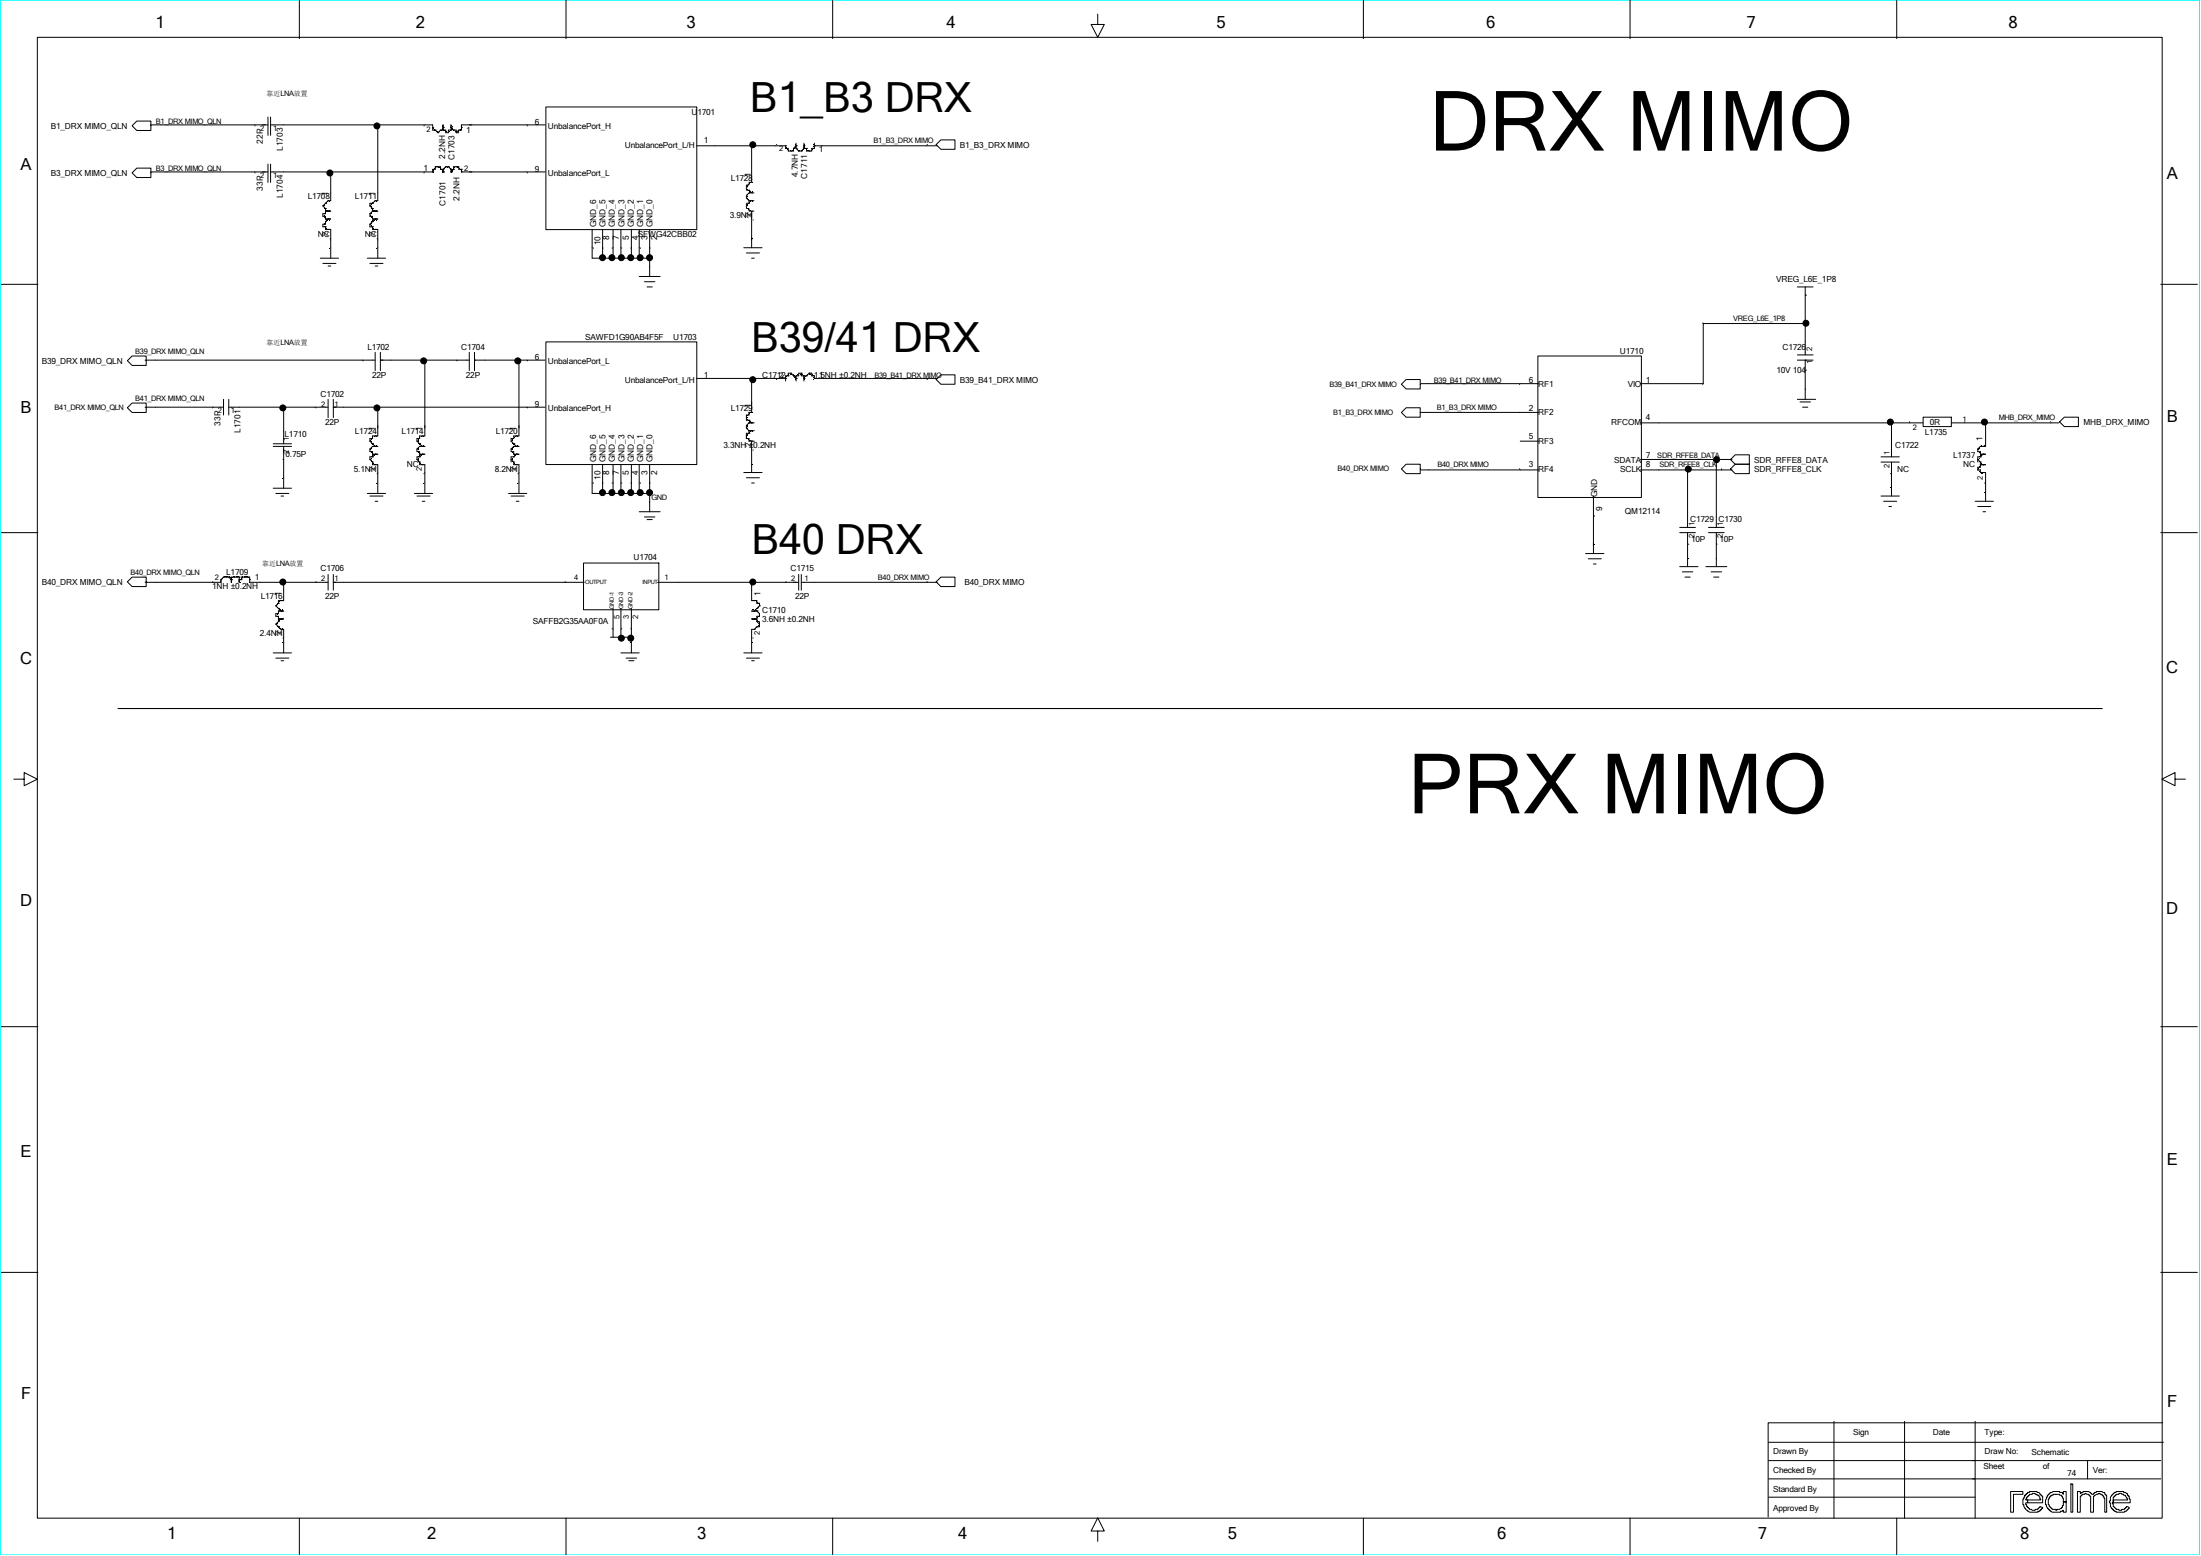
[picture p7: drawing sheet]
<svg xmlns="http://www.w3.org/2000/svg" width="297mm" height="210mm" viewBox="0 0 297 210" stroke-linecap="round" stroke-linejoin="round" font-family="sans-serif">
<path d="M.1 0h296.7v209.8h-296.7z" fill="none" stroke="#0ff" stroke-width=".13"/>
<g fill="none" stroke="#000" stroke-width=".13">
<path d="M40.4 0v5.2M76.4 0v5.2M112.4 0v5.2M184 0v5.2M220 0v5.2M255.9 0v5.2M5 5h286.8v199.9h-286.8zM17.8 17l.7-.7h1.9v1.3h-1.9zM20.3 16.9h15.9M36.2 15.8v2.5M36.5 16.9h21.9v.7h.3M36.5 15.8v2.5"/>
<path d="M51 16.9v10.2h-.4M58.4 17.2h.1M58.7 17.6h.1M58.7 17.6l.4 .3M59.1 17.9h.1M59.4 17.6h.1M59.4 17.6h.7v.3h.4v-.3h.4M59.4 17.6l-.3 .3M59.8 17.2h.1M59.8 17.6h.1M59.8 16.9v.7M60.9 17.2h.1"/>
<path d="M60.9 17.6h.1M60.9 16.9v.7M60.9 17.2l.3 .4M61.2 17.6h.1M61.2 17.6h.4v.3M61.6 17.9h.3M61.9 17.6h.1M61.9 17.6l-.3 .3M62.3 17.2h.1M73.6 16.9h-11.3v.7h-.4M73.7 14.4h20.3v16.6h-20.3zM94 19.7h12"/>
<path d="M101.4 19.7v4.9M106 19.7h.1M106 19.7v.3M107.4 19.7h.1M107.4 19.7l-.3 .3M107.4 19.3v.7M108.5 19.7h.1M108.5 19.3v.7M109.9 19.7h.1M109.9 19.7h16.6M109.9 19.3v.7h-.4v.4h-.7v-.4M126.3 19.5l.7-.6h1.9v1.3h-1.9z"/>
<path d="M148.1 1.9v1.4h.9l-.9 1.7-.9-1.7h.9M.2 38.4h4.9M17.8 23.3l.7-.6h1.9v1.3h-1.9zM20.3 23.2h15.9M36.2 22.1v2.5M36.5 23.2h21.9M36.5 22.1v2.5M43.2 34.8h2.5M43.6 27.8h.1M43.6 35.6h1.7M43.6 27.8l.3 .3M43.9 27.4h.1"/>
<path d="M43.9 28.1h.1M43.9 28.5h.1M43.9 29.6h.1M43.9 29.9h.1M43.9 30.6h.1M43.9 28.5h.7M43.9 30.6v.4h.7v3.8M43.9 28.1v.7h-.3v.4h.3v.4M43.9 29.6h.7M43.9 29.9v.4h-.3v.3h.3M44.3 27.1h.1M44.3 28.5h.1"/>
<path d="M44.3 29.6h.1M44.3 31h.1M44.3 35.9h.3M44.3 27.1l-.7 .7M44.3 29.6l-.4 .3M44.6 23.2v3.9h-.3M49.6 34.8h2.4M49.9 27.8h.1M49.9 28.8h.1M49.9 30.3h.1M49.9 35.6h1.8M49.9 28.8v.4h.4v.4"/>
<path d="M49.9 30.3v.3h.4M49.9 27.8l.4 .3M50.3 27.4h.1M50.3 28.1h.1M50.3 28.5h.1M50.3 29.6h.1M50.3 29.9h.1M50.3 30.6h.1M50.3 27.4h-.4v.4M50.3 28.5h.7M50.3 30.6v.4h.7v3.8M50.3 28.1v.4"/>
<path d="M50.3 28.5l-.4 .3M50.3 29.6h.7M50.6 27.1h.1M50.6 28.5h.1M50.6 29.6h.1M50.6 31h.1M50.6 35.9h.4M50.6 27.1l-.3 .3M50.6 29.6l-.7 .7M58.4 23.2h.1M59.4 22.9h.1M59.4 22.9v-.4h-.7v.4h-.3v.3"/>
<path d="M59.4 22.9h.4M59.8 23.2h.1M59.8 22.9h.1M59.8 22.9v.3M60.1 22.5h.1M60.1 22.5h.4M60.1 22.5l-.3 .4M60.5 22.5h.1M60.5 22.5l.4 .4M60.9 23.2h.1M60.9 22.9h.1M60.9 22.9v.3"/>
<path d="M61.2 22.9h.1M61.2 22.9v-.4h.7v.4h.4M61.2 22.9l-.3 .3M61.6 22.5h.1M62.3 23.2h.1M62.3 22.9h.1M62.3 23.2h11.3M62.3 22.9v.3M79.9 31v3.8h7.8M81.3 31v3.8M82.7 31v3.8M83.8 31v3.8"/>
<path d="M85.2 31v3.8M86.3 37.3h2.8M86.3 31v3.8M87 38h1.4M87.3 38.7h.7M87.7 31v6.3M100.4 33.4h2.4M100.7 25.3h.1M100.7 26.4h.1M100.7 26.7h.1M100.7 27.8h.1M100.7 26.4v.3"/>
<path d="M100.7 26.7l.4 .4M100.7 34.1h1.8M101.1 24.6h.1M101.1 25.7h.1M101.1 26h.1M101.1 27.1h.1M101.1 27.4h.1M101.1 24.6h.3M101.1 24.6v.4h-.4v.7h.4M101.1 27.1v.3M101.1 27.4h-.4v.7h.4v.4h.7M101.1 25.7l.3 .3"/>
<path d="M101.1 26h.7M101.1 26l-.4 .4M101.1 27.1h.7M101.4 24.6h.1M101.4 26h.1M101.4 27.1h.1M101.4 28.5h.1M101.4 28.5v4.9M101.4 34.8h.4M106 20h.1M106 20h.4v.4h.7v-.4M106.7 20.4h.1"/>
<path d="M107.1 20h.1M107.4 20h.1M107.4 20l.4 .4M107.8 20.4h.1M107.8 20.4h.3M108.1 20.4h.1M108.5 20h.1M108.5 20h.3M108.5 20l-.4 .4M108.8 20h.1M109.2 20.4h.1M242.5 38.7h2.2"/>
<path d="M243.6 38.7v9.2M291.6 38.4h4.9M17.2 55l.6-.6h1.9v1.3h-1.9zM17.2 48.7l.6-.7h1.9v1.3h-1.9zM19.6 55h10.6M19.6 48.6h31M30.2 53.9v2.1M30.9 55h13.4M30.9 53.9v2.1M36.9 59.9h2.4M38.3 55v4.9M44.3 53.9v2.5"/>
<path d="M45 55h28.6M45 53.9v2.5M49.9 59.5h.1M49.9 59.5l.7 .7M50.3 59.9h.1M50.6 58.8h.1M50.6 47.5v2.5M51 55v3.8h-.7v.4h-.4v.3M51.3 48.6h12M51.3 47.5v2.5M56.3 59.5h.1M56.3 59.5l.7 .7"/>
<path d="M56.6 59.9h.1M57 58.8h.1M57.3 48.6v10.2h-.7v.4h-.3v.3M63.3 47.5v2.5M64 48.6h.1M64 48.6h9.6M64 47.5v2.5M69 59.5h.1M69 59.5l.7 .7M69.3 59.9h.1M69.7 58.8h.1M70 48.6v10.2h-.7v.4h-.3v.3"/>
<path d="M73.7 46.1h20.3v16.6h-20.3zM94 51.1h12M100.7 56.4h.1M100.7 57.4h.1M100.7 57.8h.1M100.7 57.4v.4M100.7 57.8l.4 .3M101.1 55.7h.1M101.1 56.7h.1M101.1 57.1h.1M101.1 58.1h.1M101.1 58.5h.1"/>
<path d="M101.1 55.7v.3h-.4v.7h.4M101.1 58.1v.4M101.1 58.5h-.4v.7h.4v.3h.7M101.1 55.7h.3M101.1 56.7l.3 .4M101.1 57.1h.7M101.1 57.1l-.4 .3M101.1 58.1h.7M101.4 55.7h.1M101.4 57.1h.1M101.4 58.1h.1M101.4 59.5h.1"/>
<path d="M101.4 51.1v4.6M101.4 59.5v4.3M106 51.1h.1M106.4 50.7h.1M106.4 50.7h-.4v.7M106.7 50.4h.1M106.7 50.4h-.3v.3M106.7 50.4l.7 .7M107.1 50.7h.1M107.4 50.7h.1M107.4 51.1h.1M107.4 50.7v.7"/>
<path d="M108.1 50.4h.1M108.1 50.4h-.3v.3h-.4M108.1 50.4v.3h.7M108.5 51.1h.1M108.5 50.7h.1M108.5 50.7v.7M108.8 50.7h.1M109.2 50.4h.1M109.2 50.4h.3v.3M109.2 50.4l-.4 .3M109.5 50.7h.1M109.5 50.7h.4v.4"/>
<path d="M109.9 51.1h.1M109.9 51.1h16.6M126.3 51.2l.7-.6h1.9v1.3h-1.9zM189.1 55.7l.6-.7h1.9v1.3h-1.9zM189.1 51.9l.6-.7h1.9v1.3h-1.9zM191.7 55.7h15.9M191.7 51.8h15.9M205.1 59.5h2.5M207.5 48h14v19.1h-14zM221.4 57.1h38.1M242.5 48.6h2.2M242.5 47.9h2.2"/>
<path d="M242.5 53.9h2.5M242.9 54.2h1.4M243.2 55h.7M243.6 48.6h.1M243.6 48.6v5.3M243.6 43.7h-13.8v8.1h-8.4M255.2 57.1v4.6M259.5 56.3h3.8v1.3h-3.8zM263.3 57.1h14.5M267.9 57.1v3.1h-.7M277.9 56.9l.7-.6h1.9v1.3h-1.9zM.2 71.9h4.9"/>
<path d="M17.8 77.9h1.9v1.3h-1.9l-.6-.7zM29.8 78.2h.1M29.8 78.2v.4h-10.2M30.2 77.9h.1M30.2 77.9h.7M30.2 77.9l-.4 .3M30.5 77.9h.1M30.9 77.9h.1M30.9 77.9l.3 .3M31.2 78.2h.1M31.6 77.9h.1M31.9 77.9h.1"/>
<path d="M32.3 78.2h.1M32.3 77.9h.1M32.3 77.9h-1.1v.7M32.3 77.9v.7M32.6 77.9h.1M32.6 77.9h1.1v.7h10.6M32.6 77.9v.3h-.3M33 77.9h.1M33.3 77.9h.1M33.7 78.2h.1M36.9 65.9h2.4M36.9 60.2h2.4"/>
<path d="M37.2 66.6h1.8M37.9 66.9h.4M38.3 60.2v5.7M38.3 78.6v2.5h-.7v.3M44.3 77.5v2.1M45 77.5v2.1M45 78.6h33.8M49.6 66.6h2.4M49.9 60.6h.1M49.9 62h.1M49.9 60.6v.4h.4v.3M49.9 66.9h1.8"/>
<path d="M49.9 62l.4 .4M50.3 60.2h.1M50.3 61.3h.1M50.3 61.7h.1M50.3 62.4h.1M50.3 62.4v.3h.7v3.9M50.3 61.7h-.4v.3M50.3 60.2h.7M50.3 61.3h.7M50.3 60.2l-.4 .4M50.6 60.2h.1M50.6 61.3h.1"/>
<path d="M50.6 62.7h.1M50.6 67.7h.4M50.6 61.3l-.3 .4M55.9 66.6h2.5M56.3 60.6h.1M56.3 62h.1M56.3 66.9h1.7M56.3 60.6v.4h.3v.3M56.3 62l.3 .4M56.6 60.2h.1M56.6 61.3h.1M56.6 61.7h.1"/>
<path d="M56.6 62.4h.1M56.6 62.4v.3h.7v3.9M56.6 60.2h.7M56.6 61.3h.7M56.6 61.7h-.3v.3M56.6 60.2l-.3 .4M57 60.2h.1M57 61.3h.1M57 62.7h.1M57 67.7h.3M57 61.3l-.4 .4M68.6 66.6h2.5"/>
<path d="M69 60.6h.1M69 66.9h1.7M69 60.6v.4h.3v.3M69 62l.3 .4M69.3 60.2h.1M69.3 61.3h.1M69.3 61.7h.1M69.3 62.4h.1M69.3 62.4v.3h.7v3.9M69.3 61.7h-.3v.7M69.3 60.2h.7M69.3 60.2l-.3 .4"/>
<path d="M69.3 61.3h.7M69.7 60.2h.1M69.7 61.3h.1M69.7 62.7h.1M69.7 67.7h.3M69.7 61.3l-.4 .4M78.7 76h10.2v6.3h-10.2zM79.9 62.7v3.9h7.8M81.3 62.7v3.9M82.7 62.7v3.9M83.8 62.7v3.9M85.2 62.7v3.9"/>
<path d="M86.3 62.7v3.9M86.3 69.1h2.8M87 69.8h1.4M87.3 70.1h.7M87.7 62.7v6.4M88.7 78.6h19.1M100.4 63.8h2.4M100.7 64.5h1.8M101.4 78.6v2.5h.7v.3M101.4 65.2h.4M107.8 77.5v2.1M108.1 77.5v2.1"/>
<path d="M108.1 78.6h18.4M126.3 78.5l.7-.6h1.9v1.3h-1.9zM189.1 63.3l.6-.6h1.9v1.2h-1.9zM191.7 63.4h15.9M214 74.7h2.4M214.3 75.4h1.8M215 66.9v7.8M215 76.1h.4M221.4 63.4h12.3M221.4 62h12.3M226.7 71.9h2.1M226.7 71.2h2.1"/>
<path d="M226.7 76.5h2.4M227 77.2h1.4M227.4 77.9h.7M227.7 63.4v7.8M227.7 71.9v4.6M230.2 76.5h2.8M230.5 71.9h2.2M230.5 71.2h2.2M230.9 77.2h1.4M231.2 77.9h.8M231.6 62v9.2M231.6 71.9v4.6"/>
<path d="M233.5 63.3l.6-.6h2v1.2h-2zM234.1 61.4h2v1.3h-2l-.6-.7zM253.8 66.9h2.5M253.8 61.7h2.5M253.8 62.4h2.5M254.2 67.7h1.7M254.9 68.4h.3M255.2 62.4v4.5M266.5 67.7h2.5M266.9 60.6h.1M266.9 63.4h.1M266.9 60.6v.4h.3v.3"/>
<path d="M266.9 63.4h.3v.4M266.9 68.4h1.7M266.9 62l.3 .4M267.2 60.2h.1M267.2 61.3h.1M267.2 61.7h.1M267.2 62.4h.1M267.2 63.8h.1M267.2 61.3h.7M267.2 61.7h-.3v.7M267.2 62.7h.7M267.2 63.8h.7v3.9"/>
<path d="M267.2 60.2l-.3 .4M267.2 62.4v.7h-.3v.3M267.6 60.2h.1M267.6 61.3h.1M267.6 62.7h.1M267.6 63.8h.1M267.6 69.1h.3M267.6 61.3l-.4 .4M291.6 71.9h4.9M15.9 95.6h267.8M36.9 88.1h2.4M37.2 81.8h.1"/>
<path d="M37.2 84.2h.1M37.2 81.8l.7 .7M37.2 84.2l.7 .7M37.2 88.8h1.8M37.6 81.4h.1M37.6 82.1h.1M37.6 82.5h.1M37.6 83.5h.1M37.6 83.9h.1M37.6 84.6h.1M37.6 82.5v.3h-.4v.4h.4v.7M37.6 81.4l-.4 .4"/>
<path d="M37.6 82.5h.7M37.6 83.5h.7M37.6 83.9l-.4 .3M37.9 81.1h.1M37.9 82.5h.1M37.9 83.5h.1M37.9 84.9h.1M37.9 84.9h.4v3.2M37.9 89.2h.4M82.4 86h2.8M82.7 82.1v3.9M83.8 82.1v3.9"/>
<path d="M83.8 88.1h2.5M84.5 88.8h1.4M84.8 89.2h.7M85.2 82.1v6M100.4 88.1h2.4M100.7 88.8h1.8M101.4 82.5h.7M101.4 83.5h.7M101.4 89.2h.4M101.8 82.5h.1M101.8 81.1h.1M101.8 83.5h.1"/>
<path d="M101.8 84.9h.1M101.8 84.9h-.4v3.2M102.1 82.1h.1M102.1 81.4h.1M102.1 82.5h.1M102.1 84.6h.1M102.1 83.9h.1M102.1 82.5l.4 .3v.4h-.4v.7M102.1 81.4h.4v.4M102.1 84.6l-.3 .3M102.1 83.9l.4 .3M102.5 81.8h.1"/>
<path d="M102.5 81.8l-.7 .7M102.5 83.9v.7h-.4M1.9 105.2h1.4v-.9l1.7 .9-1.7 .8v-.8M293.5 105.2v-.9l-1.8 .9 1.8 .8v-.8h1.4M.2 138.6h4.9M291.6 138.6h4.9M.2 171.7h4.9M291.6 171.7h4.9M238.7 194.7h53.2M238.7 199.6h52.9M238.7 197.1h52.9M247.5 191.8v13.1"/>
<path d="M257 191.8v13.1M266.5 191.8v13.1M281.7 197.1v2.5M291.8 192h-53.2v12.7M40.4 204.9v4.9M76.4 204.9v4.9M112.4 204.9v4.9M148.1 206.6h.9l-.9-1.7-.9 1.7h.9v1.4M184 204.9v4.9M220 204.9v4.9M238.7 202.1h27.8M255.9 204.9v4.9"/>
<path d="M271.3 201.3h1.7v.4h-1.3v2.4h-.4zM273.2 201.8h.1v-.1l.3-.2v-.1h.3v-.1h1v.1h.2l.2 .3h.1v.1l.2 .1v.9h-2v-.4h1.8v-.1h-.1l-.2-.5h-.2v-.1h-.3v-.2h-.4v.2h-.3v.1h-.2v.1l-.2 .2v.2h-.2v.1h.3v.4h-.3v.3h.2v.2l.2 .2v.1h.2v.1h.2l.1 .1 .8-.1 .1-.2h.2v-.2l.3 .2v.1l-.2 .1-.1 .3h-.3v.1h-1.1l-.3-.1v-.2h-.1l-.2-.2h-.1l-.1-.5h-.1v-.8h.1zM276.4 201.7h.1l.1-.3h.3l.1-.1h.9v.1h.4l.1 .3v-.4h.4v1.4h-.4v-.5h-.1v-.3h-.1v-.1h-.3v-.1h-.9v.1h-.2v.1l-.3 .2v.2h-.1v.8h.1v.2h.1v.2h.2l.1 .2h.5v.1h.1v-.1h.4l.3-.1v-.1h.1v-.3h.1v-.5h.4v1.4h-.4v-.3h-.1v.2h-.3v.1h-1.1l-.3-.1-.1-.3h-.1v-.1h-.1l-.2-.3v-.2h-.1v-.7zM279.4 200.3h.3v3.8h-.3zM280.3 201.3h.4v.2h.1v-.1h.3v-.1h.8l.2 .1 .1 .3h.3l.1-.3h.3v-.1h.7l.2 .1h.2v.3l.3 .1v2.3h-.3v-1.9h-.1v-.3h-.1l-.2-.2h-.2v-.2h-.3v.2h-.2l-.3 .1v.1h-.1v2.2h-.4v-2.2h-.1l-.1-.2h-.3l-.1-.2h-.2v.2h-.3l-.2 .2h-.1v2.2h-.4zM284.9 201.8h.1v-.1l.3-.2v-.1h.2v-.1h1.1v.1l.5 .1v.3l.2 .1v.4h.1v.5h-2.2v-.4h1.9v-.2h-.2l-.1-.4-.5-.1v-.2h-.4v.2h-.4v.1h-.1v.1l-.2 .2v.7h-.2v.1h.2v.4l.2 .2v.1h.1v.1h.4v.1l.8-.1 .1-.2h.1v-.2l.4 .2v.1l-.2 .1-.2 .3h-.2v.1h-1.2v-.1h-.2v-.2h-.1l-.2-.2h-.1l-.1-.3v-.5h-.2z"/>
<circle cx="50.9" cy="17" r=".4"/>
<circle cx="101.6" cy="19.5" r=".4"/>
<circle cx="44.5" cy="23.3" r=".4"/>
<circle cx="81.3" cy="34.8" r=".4"/>
<circle cx="82.6" cy="34.8" r=".4"/>
<circle cx="83.8" cy="34.8" r=".4"/>
<circle cx="85.1" cy="34.8" r=".4"/>
<circle cx="86.4" cy="34.8" r=".4"/>
<circle cx="87.7" cy="34.8" r=".4"/>
<circle cx="38.2" cy="55.1" r=".4"/>
<circle cx="50.9" cy="55.1" r=".4"/>
<circle cx="57.2" cy="48.7" r=".4"/>
<circle cx="69.9" cy="48.7" r=".4"/>
<circle cx="101.6" cy="51.2" r=".4"/>
<circle cx="243.7" cy="43.6" r=".4"/>
<circle cx="255.1" cy="57" r=".4"/>
<circle cx="267.8" cy="57" r=".4"/>
<circle cx="38.2" cy="78.5" r=".4"/>
<circle cx="81.3" cy="66.5" r=".4"/>
<circle cx="82.6" cy="66.5" r=".4"/>
<circle cx="83.8" cy="66.5" r=".4"/>
<circle cx="85.1" cy="66.5" r=".4"/>
<circle cx="86.4" cy="66.5" r=".4"/>
<circle cx="87.7" cy="66.5" r=".4"/>
<circle cx="101.6" cy="78.5" r=".4"/>
<circle cx="227.8" cy="63.3" r=".4"/>
<circle cx="231.6" cy="62" r=".4"/>
<circle cx="83.8" cy="86.1" r=".4"/>
<circle cx="85.1" cy="86.1" r=".4"/>
</g>
<g fill="#000">
<circle cx="50.9" cy="17" r=".41"/>
<circle cx="101.6" cy="19.5" r=".41"/>
<circle cx="44.5" cy="23.3" r=".41"/>
<circle cx="81.3" cy="34.8" r=".41"/>
<circle cx="82.6" cy="34.8" r=".41"/>
<circle cx="83.8" cy="34.8" r=".41"/>
<circle cx="85.1" cy="34.8" r=".41"/>
<circle cx="86.4" cy="34.8" r=".41"/>
<circle cx="87.7" cy="34.8" r=".41"/>
<circle cx="38.2" cy="55.1" r=".41"/>
<circle cx="50.9" cy="55.1" r=".41"/>
<circle cx="57.2" cy="48.7" r=".41"/>
<circle cx="69.9" cy="48.7" r=".41"/>
<circle cx="101.6" cy="51.2" r=".41"/>
<circle cx="243.7" cy="43.6" r=".41"/>
<circle cx="255.1" cy="57" r=".41"/>
<circle cx="267.8" cy="57" r=".41"/>
<circle cx="38.2" cy="78.5" r=".41"/>
<circle cx="81.3" cy="66.5" r=".41"/>
<circle cx="82.6" cy="66.5" r=".41"/>
<circle cx="83.8" cy="66.5" r=".41"/>
<circle cx="85.1" cy="66.5" r=".41"/>
<circle cx="86.4" cy="66.5" r=".41"/>
<circle cx="87.7" cy="66.5" r=".41"/>
<circle cx="101.6" cy="78.5" r=".41"/>
<circle cx="227.8" cy="63.3" r=".41"/>
<circle cx="231.6" cy="62" r=".41"/>
<circle cx="83.8" cy="86.1" r=".41"/>
<circle cx="85.1" cy="86.1" r=".41"/>
</g>
<g font-size="11.2">
<text x="192.9" y="20.3">DRX MIMO</text>
<text x="190" y="109.8">PRX MIMO</text>
</g>
<g font-size="5.6">
<text x="101.2" y="15.2">B1_B3 DRX</text>
<text x="101.3" y="47.5">B39/41 DRX</text>
<text x="101.4" y="74.8">B40 DRX</text>
</g>
<g font-size="2.2">
<text x="21" y="3.8">1</text>
<text x="56.1" y="3.8">2</text>
<text x="92.6" y="3.8">3</text>
<text x="127.7" y="3.8">4</text>
<text x="164.2" y="3.8">5</text>
<text x="200.6" y="3.8">6</text>
<text x="235.7" y="3.8">7</text>
<text x="271" y="3.8">8</text>
<text x="2.8" y="23">A</text>
<text x="292.4" y="24.1">A</text>
<text x="2.8" y="55.8">B</text>
<text x="292.4" y="56.9">B</text>
<text x="2.7" y="89.7">C</text>
<text x="292.3" y="90.8">C</text>
<text x="2.7" y="122.3">D</text>
<text x="292.3" y="123.4">D</text>
<text x="2.8" y="156.1">E</text>
<text x="292.4" y="157.3">E</text>
<text x="2.8" y="188.8">F</text>
<text x="292.4" y="189.9">F</text>
<text x="22.6" y="207.8">1</text>
<text x="57.7" y="207.8">2</text>
<text x="94.1" y="207.8">3</text>
<text x="129.3" y="207.8">4</text>
<text x="165.7" y="207.8">5</text>
<text x="202" y="207.8">6</text>
<text x="237.2" y="207.8">7</text>
<text x="272.6" y="207.8">8</text>
</g>
<g font-size="1.1">
<text x="6.9" y="17.4">B1_DRX MIMO_QLN</text>
<text x="72.2" y="16.9">6</text>
<text x="73.9" y="17.4">UnbalancePort_H</text>
<text x="93.3" y="15.5">U1701</text>
<text x="6.9" y="23.7">B3_DRX MIMO_QLN</text>
<text x="35.5" y="19.4" transform="rotate(-90 35.5 19.4)">22P</text>
<text x="38.1" y="20.4" transform="rotate(-90 38.1 20.4)">L1703</text>
<text x="57.2" y="23.1">1</text>
<text x="60.1" y="21.4" transform="rotate(-90 60.1 21.4)">2.2NH</text>
<text x="61.3" y="21.6" transform="rotate(-90 61.3 21.6)">C1703</text>
<text x="62.9" y="18">1</text>
<text x="72.2" y="23.2">9</text>
<text x="73.9" y="23.7">UnbalancePort_L</text>
<text x="84.3" y="19.9">UnbalancePort_L/H</text>
<text x="95" y="19.3">1</text>
<text x="101.3" y="23.9" transform="rotate(-90 101.3 23.9)">1</text>
<text x="107.7" y="23.9" transform="rotate(-90 107.7 23.9)">4.7NH</text>
<text x="110.5" y="20.6">1</text>
<text x="129.5" y="19.9">B1_B3_DRX MIMO</text>
<text x="35.5" y="25.7" transform="rotate(-90 35.5 25.7)">33P</text>
<text x="38.1" y="26.7" transform="rotate(-90 38.1 26.7)">L1704</text>
<text x="41.5" y="26.9">L1708</text>
<text x="44.2" y="26.5" transform="rotate(-90 44.2 26.5)">1</text>
<text x="47.9" y="26.9">L1711</text>
<text x="50.6" y="26.5" transform="rotate(-90 50.6 26.5)">1</text>
<text x="60.1" y="27.8" transform="rotate(-90 60.1 27.8)">C1701</text>
<text x="62" y="27.1" transform="rotate(-90 62 27.1)">2.2NH</text>
<text x="98.5" y="29.4">3.9NH</text>
<text x="98.6" y="24.4">L1728</text>
<text x="108.9" y="24.1" transform="rotate(-90 108.9 24.1)">C1711</text>
<text x="42.9" y="32">NC</text>
<text x="49.2" y="32">NC</text>
<text x="80.4" y="30.7" transform="rotate(-90 80.4 30.7)">GND_6</text>
<text x="81" y="33.1" transform="rotate(-90 81 33.1)">10</text>
<text x="81.7" y="30.7" transform="rotate(-90 81.7 30.7)">GND_5</text>
<text x="82.2" y="32.5" transform="rotate(-90 82.2 32.5)">8</text>
<text x="83" y="30.7" transform="rotate(-90 83 30.7)">GND_4</text>
<text x="83.5" y="32.5" transform="rotate(-90 83.5 32.5)">7</text>
<text x="84.3" y="30.7" transform="rotate(-90 84.3 30.7)">GND_3</text>
<text x="84.8" y="32.5" transform="rotate(-90 84.8 32.5)">5</text>
<text x="85.5" y="30.7" transform="rotate(-90 85.5 30.7)">GND_2</text>
<text x="86.1" y="32">SFWG42CBB02</text>
<text x="86.1" y="32.5" transform="rotate(-90 86.1 32.5)">4</text>
<text x="86.8" y="30.7" transform="rotate(-90 86.8 30.7)">GND_1</text>
<text x="87.4" y="32.5" transform="rotate(-90 87.4 32.5)">3</text>
<text x="88.1" y="30.7" transform="rotate(-90 88.1 30.7)">GND_0</text>
<text x="88.7" y="32.5" transform="rotate(-90 88.7 32.5)">2</text>
<text x="239.7" y="38.1">VREG_L6E_1P8</text>
<text x="49.6" y="47.2">L1702</text>
<text x="62.2" y="47.2">C1704</text>
<text x="79" y="45.9">SAWFD1G90AB4F5F</text>
<text x="90.8" y="45.9">U1703</text>
<text x="218.6" y="47.8">U1710</text>
<text x="240.5" y="47.2">C1726</text>
<text x="5.6" y="49.1">B39_DRX MIMO_QLN</text>
<text x="43.2" y="53.5">C1702</text>
<text x="50.2" y="51">22P</text>
<text x="62.9" y="51">22P</text>
<text x="72.2" y="48.6">6</text>
<text x="73.9" y="49.1">UnbalancePort_L</text>
<text x="84.3" y="51.6">UnbalancePort_L/H</text>
<text x="95" y="51">1</text>
<text x="102.8" y="51">C1712</text>
<text x="109.8" y="51">1.5NH ±0.2NH</text>
<text x="110.5" y="51">1</text>
<text x="129.5" y="51.6">B39_B41_DRX MIMO</text>
<text x="206.3" y="51.6">6</text>
<text x="207.5" y="52.3">RF1</text>
<text x="219.6" y="52.3">VIO</text>
<text x="222.1" y="51.6">1</text>
<text x="239.7" y="50.4">10V 104</text>
<text x="29.8" y="57.4" transform="rotate(-90 29.8 57.4)">33P</text>
<text x="32.4" y="58.4" transform="rotate(-90 32.4 58.4)">L1701</text>
<text x="38.4" y="59">L1710</text>
<text x="43.9" y="57.3">22P</text>
<text x="47.9" y="58.6">L1724</text>
<text x="50.6" y="58.2" transform="rotate(-90 50.6 58.2)">1</text>
<text x="54.2" y="58.6">L1714</text>
<text x="56.9" y="58.2" transform="rotate(-90 56.9 58.2)">1</text>
<text x="66.9" y="58.6">L1720</text>
<text x="69.6" y="58.2" transform="rotate(-90 69.6 58.2)">1</text>
<text x="72.2" y="54.9">9</text>
<text x="73.9" y="55.4">UnbalancePort_H</text>
<text x="98.6" y="55.4">L1729</text>
<text x="101.3" y="55" transform="rotate(-90 101.3 55)">1</text>
<text x="206.3" y="59.3">5</text>
<text x="206.3" y="55.4">2</text>
<text x="207.5" y="56.1">RF2</text>
<text x="207.5" y="59.9">RF3</text>
<text x="217.4" y="57.3">RFCOM</text>
<text x="222.1" y="56.7">4</text>
<text x="259.7" y="58.7">L1735</text>
<text x="260.4" y="57.3">0R</text>
<text x="267.5" y="59.5" transform="rotate(-90 267.5 59.5)">1</text>
<text x="281.1" y="57.3">MHB_DRX_MIMO</text>
<text x="38.5" y="61.7">0.75P</text>
<text x="47.8" y="63.7">5.1NH</text>
<text x="54.9" y="63.1">NC</text>
<text x="66.8" y="63.7">8.2NH</text>
<text x="80.4" y="62.4" transform="rotate(-90 80.4 62.4)">GND_6</text>
<text x="81" y="64.8" transform="rotate(-90 81 64.8)">10</text>
<text x="81.7" y="62.4" transform="rotate(-90 81.7 62.4)">GND_5</text>
<text x="82.2" y="64.2" transform="rotate(-90 82.2 64.2)">8</text>
<text x="83" y="62.4" transform="rotate(-90 83 62.4)">GND_4</text>
<text x="83.5" y="64.2" transform="rotate(-90 83.5 64.2)">7</text>
<text x="84.3" y="62.4" transform="rotate(-90 84.3 62.4)">GND_3</text>
<text x="84.8" y="64.2" transform="rotate(-90 84.8 64.2)">5</text>
<text x="85.5" y="62.4" transform="rotate(-90 85.5 62.4)">GND_2</text>
<text x="86.1" y="64.2" transform="rotate(-90 86.1 64.2)">4</text>
<text x="86.8" y="62.4" transform="rotate(-90 86.8 62.4)">GND_1</text>
<text x="87.4" y="64.2" transform="rotate(-90 87.4 64.2)">3</text>
<text x="88.1" y="62.4" transform="rotate(-90 88.1 62.4)">GND_0</text>
<text x="88.7" y="64.2" transform="rotate(-90 88.7 64.2)">2</text>
<text x="97.6" y="60.5">3.3NH ±0.2NH</text>
<text x="206.3" y="63.1">3</text>
<text x="207.5" y="63.7">RF4</text>
<text x="217.8" y="62.4">SDATA</text>
<text x="218.6" y="63.7">SCLK</text>
<text x="222.1" y="63.1">8</text>
<text x="222.1" y="61.8">7</text>
<text x="236.7" y="63.7">SDR_RFFE8_CLK</text>
<text x="236.7" y="62.4">SDR_RFFE8_DATA</text>
<text x="255.7" y="60.5">C1722</text>
<text x="256" y="63.7">NC</text>
<text x="263.6" y="61.8">L1737</text>
<text x="264.9" y="63.1">NC</text>
<text x="215.5" y="67.1" transform="rotate(-90 215.5 67.1)">GND</text>
<text x="216.2" y="69" transform="rotate(-90 216.2 69)">9</text>
<text x="219.3" y="69.4">QM12114</text>
<text x="228.1" y="70.4">C1729 C1730</text>
<text x="30.5" y="77.7">L1709</text>
<text x="43.2" y="77">C1706</text>
<text x="85.5" y="75.6">U1704</text>
<text x="106.6" y="77">C1715</text>
<text x="228.2" y="73.1">10P</text>
<text x="232" y="73.1">10P</text>
<text x="5.6" y="78.9">B40_DRX MIMO_QLN</text>
<text x="28.6" y="79.5">1NH ±0.2NH</text>
<text x="34.4" y="78.3">1</text>
<text x="35.2" y="80.8">L1716</text>
<text x="37.9" y="80.4" transform="rotate(-90 37.9 80.4)">1</text>
<text x="43.9" y="80.8">22P</text>
<text x="102.6" y="80.4" transform="rotate(-90 102.6 80.4)">1</text>
<text x="102.8" y="82.7">C1710</text>
<text x="102.8" y="84">3.6NH ±0.2NH</text>
<text x="107.3" y="80.8">22P</text>
<text x="130.1" y="78.9">B40_DRX MIMO</text>
<text x="35.1" y="85.9">2.4NH</text>
<text x="71.9" y="84.2">SAFFB2G35AA0F0A</text>
<text x="239.3" y="196.3">Drawn By</text>
<text x="250" y="193.7">Sign</text>
<text x="260.8" y="193.7">Date</text>
<text x="267.8" y="193.7">Type:</text>
<text x="267.8" y="196.3">Draw No:</text>
<text x="274.1" y="196.4">Schematic</text>
<text x="239.3" y="198.8">Checked By</text>
<text x="239.3" y="201.3">Standard By</text>
<text x="239.3" y="203.9">Approved By</text>
<text x="267.7" y="198.3">Sheet</text>
<text x="275.7" y="198.3">of</text>
<text x="279" y="199.2">74</text>
<text x="282.4" y="198.8">Ver:</text>
</g>
<g font-size="1">
<text x="21" y="16.7">B1_DRX MIMO_QLN</text>
<text x="35.1" y="17.7">2</text>
<text x="36.9" y="17.7">1</text>
<text x="57.5" y="17.8">2</text>
<text x="21" y="23.1">B3_DRX MIMO_QLN</text>
<text x="62.6" y="23.1">2</text>
<text x="105.1" y="20.4">2</text>
<text x="117.9" y="19.3">B1_B3_DRX MIMO</text>
<text x="35.1" y="24.1">2</text>
<text x="36.9" y="24.1">1</text>
<text x="101.3" y="29.3" transform="rotate(-90 101.3 29.3)">2</text>
<text x="44.2" y="31.9" transform="rotate(-90 44.2 31.9)">2</text>
<text x="50.6" y="31.9" transform="rotate(-90 50.6 31.9)">2</text>
<text x="18.2" y="47.8">B39_DRX MIMO_QLN</text>
<text x="233.9" y="43.4">VREG_L6E_1P8</text>
<text x="244.6" y="47.4" transform="rotate(-90 244.6 47.4)">2</text>
<text x="105.1" y="51">2</text>
<text x="118" y="51">B39_B41_DRX MIMO</text>
<text x="179.4" y="52.2">B39_B41_DRX MIMO</text>
<text x="193.5" y="51.6">B39_B41_DRX MIMO</text>
<text x="244.6" y="49.2" transform="rotate(-90 244.6 49.2)">1</text>
<text x="7.4" y="55.4">B41_DRX MIMO_QLN</text>
<text x="18.2" y="54.2">B41_DRX MIMO_QLN</text>
<text x="29.4" y="55.8">2</text>
<text x="31.2" y="55.8">1</text>
<text x="39" y="59.5" transform="rotate(-90 39 59.5)">1</text>
<text x="43.4" y="54.9">2</text>
<text x="45.1" y="54.9">1</text>
<text x="179.9" y="56">B1_B3_DRX MIMO</text>
<text x="193.9" y="55.4">B1_B3_DRX MIMO</text>
<text x="258.1" y="58">2</text>
<text x="264.8" y="56.9">1</text>
<text x="269.7" y="56.7">MHB_DRX_MIMO</text>
<text x="39" y="61.2" transform="rotate(-90 39 61.2)">2</text>
<text x="50.6" y="63.6" transform="rotate(-90 50.6 63.6)">2</text>
<text x="56.9" y="63.6" transform="rotate(-90 56.9 63.6)">2</text>
<text x="69.6" y="63.6" transform="rotate(-90 69.6 63.6)">2</text>
<text x="101.3" y="60.4" transform="rotate(-90 101.3 60.4)">2</text>
<text x="180.5" y="63.6">B40_DRX MIMO</text>
<text x="194" y="63">B40_DRX MIMO</text>
<text x="223.6" y="61.8">SDR_RFFE8_DATA</text>
<text x="223.9" y="63.1">SDR_RFFE8_CLK</text>
<text x="255" y="63.1" transform="rotate(-90 255 63.1)">2</text>
<text x="255" y="61.4" transform="rotate(-90 255 61.4)">1</text>
<text x="267.5" y="64.8" transform="rotate(-90 267.5 64.8)">2</text>
<text x="87.9" y="67.5">GND</text>
<text x="228.7" y="70.9" transform="rotate(-90 228.7 70.9)">1</text>
<text x="232.5" y="70.9" transform="rotate(-90 232.5 70.9)">1</text>
<text x="17.6" y="77.7">B40_DRX MIMO_QLN</text>
<text x="228.7" y="72.7" transform="rotate(-90 228.7 72.7)">2</text>
<text x="232.5" y="72.7" transform="rotate(-90 232.5 72.7)">2</text>
<text x="29" y="78.3">2</text>
<text x="43.4" y="78.4">2</text>
<text x="45.1" y="78.4">1</text>
<text x="77.5" y="78.3">4</text>
<text x="83.6" y="83.6" transform="rotate(-90 83.6 83.6)">5</text>
<text x="84.8" y="83.6" transform="rotate(-90 84.8 83.6)">3</text>
<text x="86.1" y="83.6" transform="rotate(-90 86.1 83.6)">2</text>
<text x="89.7" y="78.3">1</text>
<text x="106.8" y="78.4">2</text>
<text x="108.6" y="78.4">1</text>
<text x="118.5" y="78.3">B40_DRX MIMO</text>
<text x="37.9" y="85.8" transform="rotate(-90 37.9 85.8)">2</text>
<text x="102.5" y="85.8" transform="rotate(-90 102.5 85.8)">2</text>
</g>
<g font-size=".9">
<text x="36" y="13">靠近LNA放置</text>
<text x="36" y="46.6">靠近LNA放置</text>
<text x="35.4" y="76.4">靠近LNA放置</text>
</g>
<g font-size=".8">
<text x="79" y="78.8">OUTPUT</text>
<text x="82.8" y="82.2" transform="rotate(-90 82.8 82.2)">GND-1</text>
<text x="84.1" y="82.2" transform="rotate(-90 84.1 82.2)">GND-3</text>
<text x="85.4" y="82.2" transform="rotate(-90 85.4 82.2)">GND-2</text>
<text x="86.7" y="78.8">INPUT</text>
</g>
</svg>
